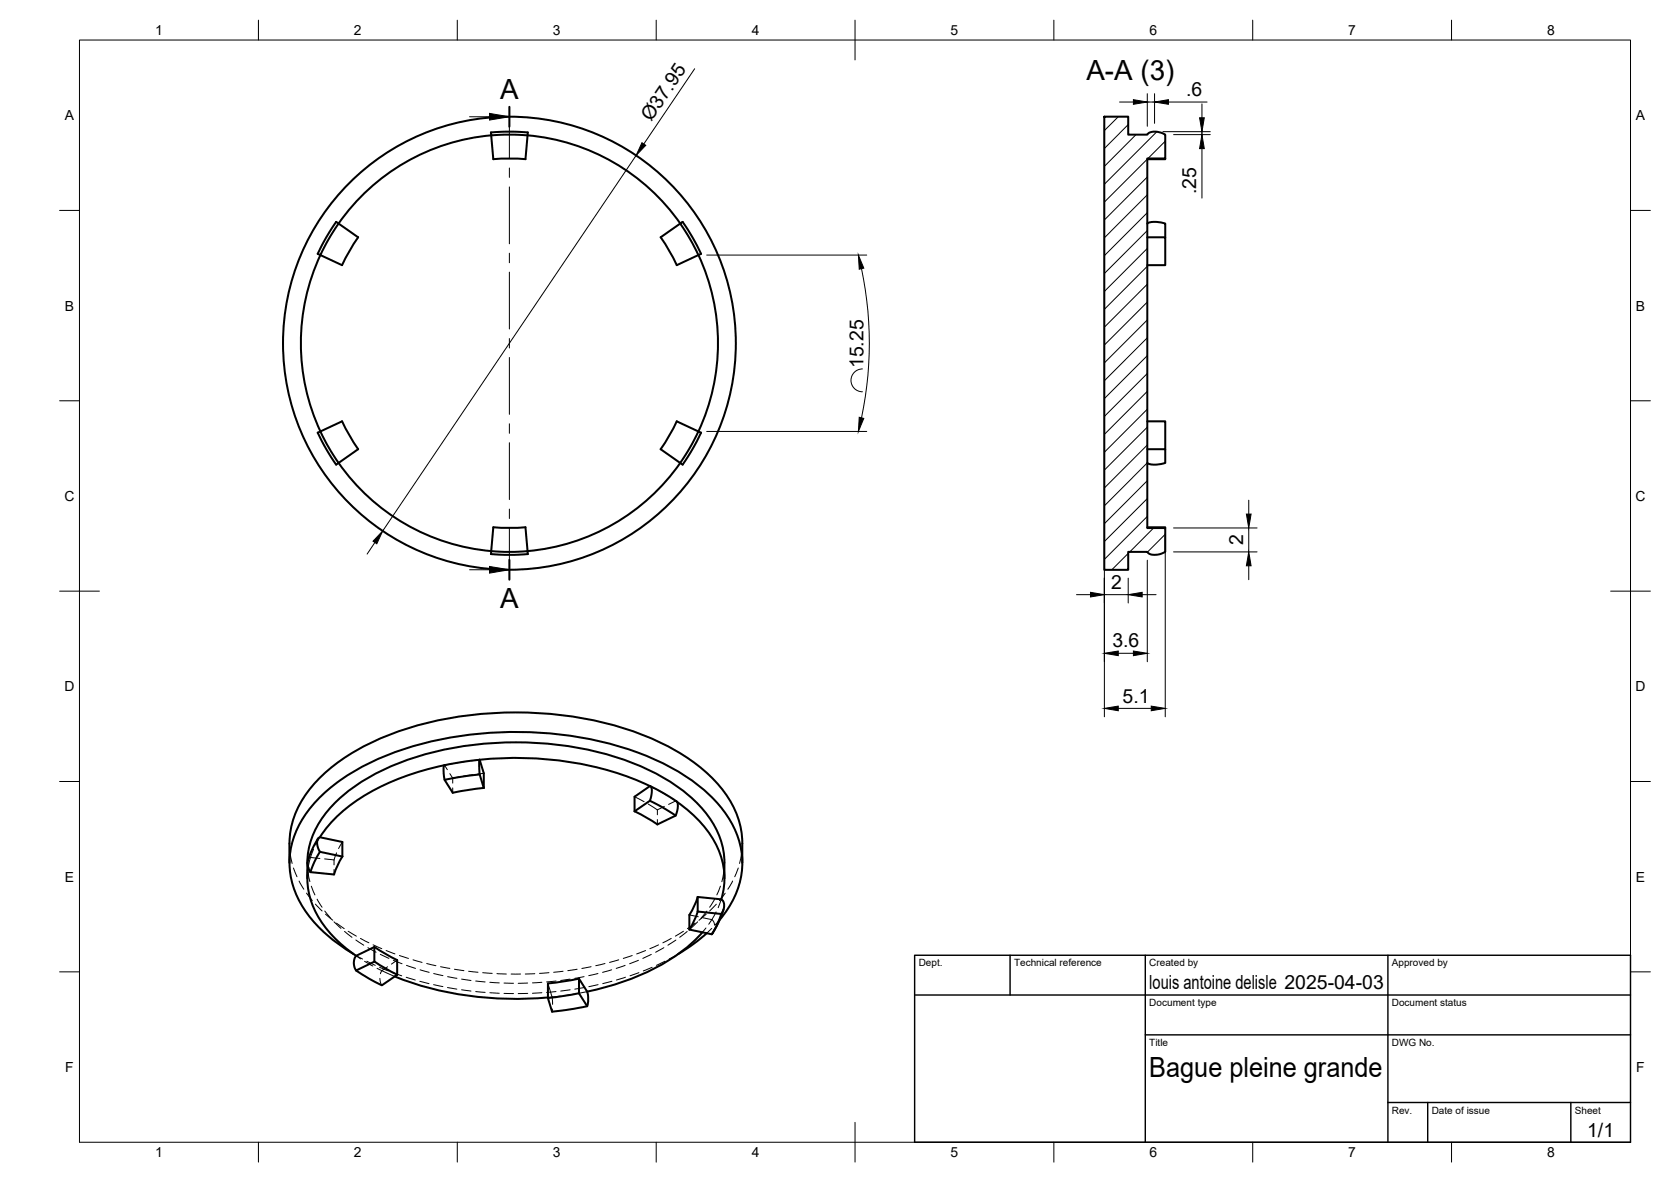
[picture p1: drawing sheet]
<svg xmlns="http://www.w3.org/2000/svg" width="420mm" height="297mm" viewBox="0 0 420 297" stroke-linecap="round" stroke-linejoin="round" font-family="sans-serif">
<!-- layer: Visible -->
<g fill="none" stroke="#000" stroke-width=".51">
<path d="M124 40l3.6-.2 4.5 .2M277.7 29.3h6v4.5h4.8a3.3 3.3 0 0 1 3.7-.3l.8 .3v6h-4.5v92.9h4.5v6a4.2 4.2 0 0 1-4.4 .2l-.1-.2h-4.8v4.5h-6zM293 39.8v.2h-4.5M90.1 59.6l-2 3-2.1 4-5.4-2.5a52.5 52.5 0 0 0 4.5 52.2l-.6 .5a40.4 40.4 0 0 1-4.5-8.1l6-2.8 2.1 4 2 3M124 40l-.5-6a52.4 52.4 0 0 0-42.9 30.1l-.6-.3a40.4 40.4 0 0 1 4.5-8l5.5 3.8M132.1 40l.6-6.6a36.4 36.4 0 0 0-9.3 0l.1 .6a52.4 52.4 0 0 1 47.5 22.2l-4.9 3.4M166.1 59.6l2.4 3.8 1.7 3.2 6-2.8a40.4 40.4 0 0 0-4.6-8l-.6 .4a52.4 52.4 0 0 1 4.6 7.9M288.5 59.6h4.5v7h-4.5M288.5 56.2a6 6 0 0 1 4.5 0v3.4M175.6 64.1a52.4 52.4 0 0 1 0 44.3M175.6 108.4l-5.4-2.5-2.1 4-2 3 5.5 3.9a40.4 40.4 0 0 0 4.6-8.1l-.6-.3a52.4 52.4 0 0 1-42.9 30.1l-.6-6-4.5 .2-3.6-.2-.6 6.6a36.4 36.4 0 0 0 9.3 0v-.6a52.5 52.5 0 0 1-47.6-22.2l4.9-3.4M288.5 105.9h4.5v7h-4.5"/>
<path d="M293 112.9v3.4a6 6 0 0 1-4.5 0M288.5 132.5h4.5v.2M111.7 192.3a57.2 57.2 0 0 0-25.9 11.9l-1.2 1.1a27.9 27.9 0 0 0-4.2 5.1M120.6 190.9l-8.9 1.4a6.6 6.6 0 0 0 .1 3.7M120.6 194.6l-8.8 1.4 2 3.2 7.9-1.2M120.6 190.9l-.1 .5 .1 3.2 1 3.4M120.6 190.9l1 3.4v3.7M120.6 190.9a82.2 82.2 0 0 1 42.8 6.6M163.4 197.6a1.96 1.96 0 0 1 .4 2.3l-.4 1.3 3.4 1.8 3.1 2M163.4 197.6l-3.8 2.6v3.7M163.6 197.6l2.5 1.3a15.5 15.5 0 0 1 4.2 2.8 4.9 4.9 0 0 1-.4 3.3l-4.6 2.2-5.7-3.3M72.8 216.8a28 28 0 0 1 1.1-11.5 31.4 31.4 0 0 1 13.1-15.1 77.6 77.6 0 0 1 38.8-11.1 85.9 85.9 0 0 1 41.5 8.1 39.2 39.2 0 0 1 16.2 13.9 21 21 0 0 1 3.1 10.8v4.9"/>
<path d="M77.3 216.8a21.5 21.5 0 0 1 7.1-15.3 53.7 53.7 0 0 1 24.9-12.6 85.2 85.2 0 0 1 52.5 4 38.8 38.8 0 0 1 17.5 14 19.3 19.3 0 0 1 2.9 9.9M77.3 216.8v4M77.5 217.9a20.3 20.3 0 0 0 6.2 17.3 36.5 36.5 0 0 0 5.8 5M79.9 210.8a16.4 16.4 0 0 0-2.6 6.4l.8 2M80 210.7l.4-.3 5.7 1.2v3.7l-5.7-1.2-.7-2.1zM80.4 214.1l-1.3 2.5-1 2.6M86.1 215.2l-1.1 1.9-1 2.7-5.9-.6M163.4 201.2l-3.8 2.7M170.3 201.6a26.9 26.9 0 0 1 11.4 15.2 17.7 17.7 0 0 1-.3 9.2M182.1 216.8v4M94.2 238l5.7 3.3v3.7M175.4 225.4l6 .6"/>
<path d="M175.4 225.4v3.7M175.4 229.1l6 .6M175.4 225.4l-1 2.6-1.1 1.9M175.4 229.1l-1 2.6-1.1 1.9M176.6 234.3a47 47 0 0 1-20.9 12.7l-8 2.2M177.7 234.5l-3.7 3-3.4 2.2M181 231.1a20.8 20.8 0 0 0 4.3-21.4 31.1 31.1 0 0 0-11.8-13.9 74.9 74.9 0 0 0-35.9-11.5 88.6 88.6 0 0 0-44.6 7.4 39.9 39.9 0 0 0-17.4 14.9 20.3 20.3 0 0 0 1.7 23.1 38.6 38.6 0 0 0 11.6 10M181.4 226a2.68 2.68 0 0 1 0 3.7l-1 2.6-1.4 2.5M181.9 228.5a24.2 24.2 0 0 1-2.9 6.3l-5.7-1.2v-3.7M89.5 240.2l4.6-2.2v3.7l-4.6 2.2a3.2 3.2 0 0 1 0-3.7zM89.5 243.9l3.1 1.9 3.4 1.8 3.9-2.6M94.2 241.6l5.7 3.3"/>
<path d="M99.2 245.4a83.6 83.6 0 0 0 38.6 5.3M145.6 249.6l2 3.3M145.6 245.9l-7.8 1.2v3.7M145.6 249.6l-7.8 1.2M147.6 249.2a6.7 6.7 0 0 1 0 3.7l-8.8 1.3-1-3.4M147.6 249.2l-2-3.3v3.7"/>
<circle cx="128.1" cy="86.3" r="56.9"/>
</g>
<!-- layer: Hidden -->
<g fill="none" stroke="#000" stroke-width=".25">
<path d="M111.7 192.3h.1M111.8 192.3h-.1M111.8 192.3l.7 1.1M113.1 194.4l.7 1.2 1.6-.4M113.8 191.9l-2 .4M113.8 195.6v1.2M113.8 198v1.2M117.3 191.3l-2.3 .4M118.9 194.7l-2.4 .3M120.6 190.9l-2.1 .3M121.6 194.3l-1.5 .2M163.4 197.6l1.2 .6"/>
<path d="M165.7 198.7l2 1.2M72.8 211.9v1.6M73 214.7l.4 2.3M73.8 218.1l.9 2.2M77.3 216.8v1.2M77.4 219.2l.5 2.4M78.1 215.5l-.7 .7M78.1 215.5l-.6 2.5M78.1 215.5l2.3 .2M78.8 213.4l-.7 2.1M80.4 210.4l-1 1.9M81.6 215.8l2.4 .3"/>
<path d="M84 216.1v1.2M84 218.5v1.3M84.6 214.3l-.6 1.8M86.1 211.6l-1 1.6M159.6 200.2l2.4 1.3M163 202.1l2.3 1.4 1.7-.8M165.3 203.5v1.3M165.3 206v1.2M168.7 200.5l1.2 .8M169.9 201.3l.2 .1M169.9 201.3l.4 .3M169.9 201.3l-1.8 .8"/>
<path d="M182 219.3l-.5 2.3M182.1 216.8v1.3M185.6 218.1l-.9 2.2M186.4 214.7l-.4 2.3M186.6 211.9v1.6M75.2 221.4l1.2 2.1M77.1 224.4l1.4 1.9M78.3 222.7l.9 2.2M79.3 227.2l1.7 1.7M79.7 226l1.3 2M81.7 228.9l1.5 1.9M81.9 229.7l1.8 1.6"/>
<path d="M84 231.7l1.7 1.6M84.6 232l2 1.4M86.6 234.1l1.9 1.4M87.5 234l2.1 1.3M88.8 239.7l2.4 1.3M89.5 236.2l2 1.3M90.6 235.8l2.2 1.1M92.5 238.2l2.1 1.1M93.8 237.4l2.2 1M95.6 239.8l2.2 1M97.1 238.9l2.2 .8M162.3 238.9l-2.2 .8"/>
<path d="M163.8 239.8l-2.2 1M165.6 237.5l-2.2 .9M166.9 238.2l-2.1 1.1M168.8 235.8l-2.1 1.1M169.9 236.2l-2 1.3M170.6 239.7l-2.3 1.3M171.9 234l-2.1 1.3M172.8 234.1l-1.9 1.4M173.3 229.9l2.3 .5M174.8 232l-2 1.4M175.4 231.7l-1.7 1.6M176.7 230.6l2.3 .5"/>
<path d="M177.5 233.2l-.9 1.1M177.6 229.7l-1.9 1.6M177.7 229l-1.5 1.8M179 233.3l-1.3 1.2M179 231.1l-.8 1.1M179 231.1l.4 .4 .3 1M179.5 233.7l-.3 .8M179.7 226l-1.3 2M180.1 229.2l-1.1 1.9M180.1 227.2l-1.7 1.7M181 231.1l-1.2 1.3M181.1 222.7l-.9 2.2"/>
<path d="M181.4 226l-.8 2.1M182.4 224.5l-1.5 1.8M184.2 221.4l-1.2 2.1M89.5 240.2l1.2 .8M91.7 241.6l2 1.2M92.2 241.6l2.2 1M94.8 243.3l1.2 .6M95.4 243.1l2.2 .9M95.5 245.9l.2 1.1 .3 .6M96 243.9l3.3 1.5M96 243.9l-.3 .8M97.5 243l-1.5 .9"/>
<path d="M98.8 244.4l2.2 .8M98.9 241.3l2.2 .9M99.9 241.3l-1.5 1M100.4 240.1l2.3 .8M102.1 245.6l2.3 .7M102.2 242.6l2.3 .8M103.8 241.2l2.3 .7M105.6 246.6l2.3 .6M105.6 243.7l2.3 .7M107.3 242.1l2.3 .6M109 247.4l2.4 .5M109.1 244.7l2.3 .5"/>
<path d="M110.8 242.9l2.3 .5M112.5 248.2l2.4 .4M112.5 245.4l2.4 .5M114.3 243.6l2.3 .3M116.1 246l2.3 .4M116.1 248.7l2.3 .4M117.8 244.1l2.4 .2M119.6 246.5l2.4 .3M119.6 249.2l2.4 .2M121.4 244.4l2.4 .2M123.2 246.9l2.3 .1M123.2 249.5l2.3 .1"/>
<path d="M124.9 244.7l2.4 .1M126.7 247l2.4 .1M126.7 249.6l2.4 .1M128.5 244.8h2.4M132.7 247l-2.4 .1M132.7 249.6l-2.4 .1M134.5 244.7l-2.4 .1M136.2 246.9l-2.3 .1M136.2 249.5l-2.3 .1M137.8 247.1l1 3.5M138 244.4l-2.3 .2M138.8 250.6l.1 1.8"/>
<path d="M138.8 250.6l-1 .1M138.9 253.6l-.1 .6M139.8 246.5l-2.4 .3M139.8 249.2l-2.4 .2M140.9 250.3l-2.1 .3M141.6 244.1l-2.4 .2M143.3 246.1l-2.3 .3M143.4 248.7l-2.4 .4M144.4 249.8l-2.3 .4M145.1 243.6l-2.3 .3M146.9 245.4l-2.4 .5M146.9 248.2l-2.4 .4"/>
<path d="M147.6 249.2l-2 .4M148.6 242.9l-2.3 .5M150.3 244.7l-2.3 .5M150.4 247.4l-2.3 .6M152.1 242.1l-2.3 .6M153.8 243.7l-2.3 .7M153.9 246.6l-2.3 .6M155.6 241.2l-2.3 .7M157.2 242.6l-2.3 .8M157.3 245.6l-2.3 .7M159 240.1l-2.3 .8M160.5 241.3l-2.2 .9"/>
<path d="M160.7 244.4l-2.3 .8M164 243.1l-2.2 .9M167.2 241.6l-2.1 1"/>
</g>
<!-- layer: BORDER -->
<g fill="none" stroke="#000" stroke-width=".25">
<path d="M20 10.1h390v276.9h-390zM65 5.1v5M115 5.1v5M165 5.1v5M215 5.1v10M265 5.1v5M315 5.1v5M365 5.1v5M15 52.9h5M410 52.9h5M15 100.7h5M410 100.7h5"/>
<path d="M15 148.6h10M405 148.6h10M15 196.4h5M410 196.4h5M15 244.2h5M410 244.2h5M65 287v5M115 287v5M165 287v5M215 282.1v9.9M265 287v5M315 287v5"/>
<path d="M365 287v5"/>
</g>
<!-- layer: TITLEBLOCK -->
<path d="M230 240.1h180v46.9h-180zM230 250h180M254 240.1v9.9M288 240.1v46.9M349 240.1v46.9M288 260.1h122M349 277.1h61M359 277.1v9.9M395 277.1v9.9" fill="none" stroke="#000" stroke-width=".36"/>
<!-- layer: Hatching -->
<g fill="none" stroke="#000" stroke-width=".25">
<path d="M281.2 29.3l-3.5 3.5M283.7 31.3l-6 6M285.6 33.8l-7.9 8M288.5 40l-10.8 10.8M290.9 33.1l-13.2 13.2M293 35.5l-4.4 4.3M288.5 44.5l-10.8 10.8M288.5 49l-10.8 10.8M288.5 53.5l-10.8 10.7M288.5 57.9l-10.8 10.8M288.5 62.4l-10.8 10.8M288.5 66.9l-10.8 10.8"/>
<path d="M288.5 71.4l-10.8 10.8M288.5 75.9l-10.8 10.8M288.5 80.4l-10.8 10.8M288.5 84.9l-10.8 10.8M288.5 89.4l-10.8 10.8M288.5 93.9l-10.8 10.8M288.5 98.3l-10.8 10.9M288.5 102.8l-10.8 10.9M288.5 107.3l-10.8 10.8M288.5 111.8l-10.8 10.8M288.5 116.3l-10.8 10.8M283.7 139.1l-4.1 4.1"/>
<path d="M288.5 120.8l-10.8 10.8M288.5 125.3l-10.8 10.8M288.5 129.8l-10.8 10.8M290.1 132.7l-6 6M293 134.3l-4.5 4.4"/>
</g>
<!-- layer: Section Lines -->
<path d="M128.1 26.8v5M128.1 140.7v5" fill="none" stroke="#000" stroke-width=".51"/>
<g fill="none" stroke="#000" stroke-width=".25">
<path d="M118.1 29.3h5M128.1 31.8v8M128.1 42.2v2.4M128.1 47v14.3M128.1 63.6v2.4M128.1 68.4v14.3M128.1 85.1v2.3M128.1 89.8v14.3M128.1 106.5v2.4M128.1 111.3v14.2M128.1 127.9v2.4M128.1 132.7v8"/>
<path d="M118.1 143.2h5"/>
</g>
<path d="M123.1 28.5l5 .8-5 .9zM123.1 142.4l5 .8-5 .8z" fill="#000" stroke="#000" stroke-width=".25"/>
<!-- layer: FD_Dimensions -->
<g fill="none" stroke="#000" stroke-width=".25">
<path d="M174.7 17.3l-12.8 18.9M159.9 39.1l-63.7 94.3M277.7 31.4v148.7M281.5 25.6h3.5M288.5 23.5v8.2M288.5 25.6h1.8M290.3 23.5v7.5M292.4 33.1h11.9M293.8 25.6h9.7M295.1 33.8h9.2M302.2 26.1v3.5M302.2 33.1v.7"/>
<path d="M302.2 37.3v12.5M177.7 64.1h40.2M216.6 67.5a90.3 90.3 0 0 1 0 37.5M216.8 92.7a2.87 2.87 0 0 0-2.8 2.9 2.87 2.87 0 0 0 2.8 2.9M177.7 108.4h40.2M94.3 136.3l-2 2.9M293 134.8v45.3M295.1 138.7h21M295.1 132.7h21M314 125.7v3.5M314 132.7v6M270.7 149.4h3.5"/>
<path d="M277.7 149.4h6M283.7 145.3v6.2M287.2 149.4h3.5M288.5 140.8v25.5M314 142.2v3.5M281.2 178h8.3M281.2 164.2h3.8"/>
</g>
<g fill="#000" stroke="#000" stroke-width=".25">
<path d="M161.4 35.9l1 .6-2.5 2.6zM285 25l3.5 .6-3.5 .6zM290.3 25.6l3.5-.6v1.2zM301.6 29.6h1.2l-.6 3.5zM302.2 33.8l.6 3.5h-1.2zM215.8 64.1l1.4 3.3-1.2 .3zM216 104.9l1.2 .2-1.4 3.3zM96.2 133.4l-1.5 3.3-.9-.7zM313.4 129.2h1.2l-.6 3.5zM274.2 148.9l3.5 .5-3.5 .6zM283.7 149.4l3.5-.5v1.1zM314 138.7l.6 3.5h-1.2z"/>
<path d="M277.7 178l3.5-.6v1.2zM277.7 164.2l3.5-.6v1.2zM285 163.6l3.5 .6-3.5 .6zM289.5 177.4l3.5 .6-3.5 .6z"/>
</g>
<g font-size="7">
<text x="273.2" y="20.2">A-A (3)</text>
<text x="125.8" y="24.8">A</text>
<text x="125.8" y="152.7">A</text>
<text x="289" y="270.6">Bague pleine grande</text>
</g>
<g font-size="4.9">
<text x="298.3" y="24.2">.6</text>
<text x="163.7" y="30.7" transform="rotate(-56 163.7 30.7)">Ø37.95</text>
<text x="300.8" y="48.8" transform="rotate(-90 300.8 48.8)">.25</text>
<text x="217.1" y="92.5" transform="rotate(-90 217.1 92.5)">15.25</text>
<text x="312.6" y="137" transform="rotate(-90 312.6 137)">2</text>
<text x="279.4" y="148">2</text>
<text x="279.7" y="162.7">3.6</text>
<text x="282.3" y="176.6">5.1</text>
<text x="289" y="248.5">louis antoine delisle 2025-04-03</text>
<text x="399.1" y="285.7">1/1</text>
</g>
<g font-size="3.5">
<text x="39" y="8.8">1</text>
<text x="89" y="8.8">2</text>
<text x="139" y="8.8">3</text>
<text x="189" y="8.8">4</text>
<text x="239" y="8.8">5</text>
<text x="289" y="8.8">6</text>
<text x="339" y="8.8">7</text>
<text x="389" y="8.8">8</text>
<text x="16.3" y="30.2">A</text>
<text x="411.3" y="30.2">A</text>
<text x="16.3" y="78">B</text>
<text x="411.3" y="78">B</text>
<text x="16.2" y="125.9">C</text>
<text x="411.2" y="125.9">C</text>
<text x="16.2" y="173.7">D</text>
<text x="411.2" y="173.7">D</text>
<text x="16.3" y="221.6">E</text>
<text x="411.3" y="221.6">E</text>
<text x="16.4" y="269.4">F</text>
<text x="411.4" y="269.4">F</text>
<text x="39" y="290.8">1</text>
<text x="89" y="290.8">2</text>
<text x="139" y="290.8">3</text>
<text x="189" y="290.8">4</text>
<text x="239" y="290.8">5</text>
<text x="289" y="290.8">6</text>
<text x="339" y="290.8">7</text>
<text x="389" y="290.8">8</text>
</g>
<g font-size="2.5">
<text x="231" y="242.9">Dept.</text>
<text x="255" y="242.9">Technical reference</text>
<text x="289" y="242.9">Created by</text>
<text x="350" y="242.9">Approved by</text>
<text x="289" y="252.8">Document type</text>
<text x="350" y="252.8">Document status</text>
<text x="289" y="262.9">Title</text>
<text x="350" y="262.9">DWG No.</text>
<text x="350" y="279.9">Rev.</text>
<text x="360" y="279.9">Date of issue</text>
<text x="396" y="279.9">Sheet</text>
</g>
</svg>
